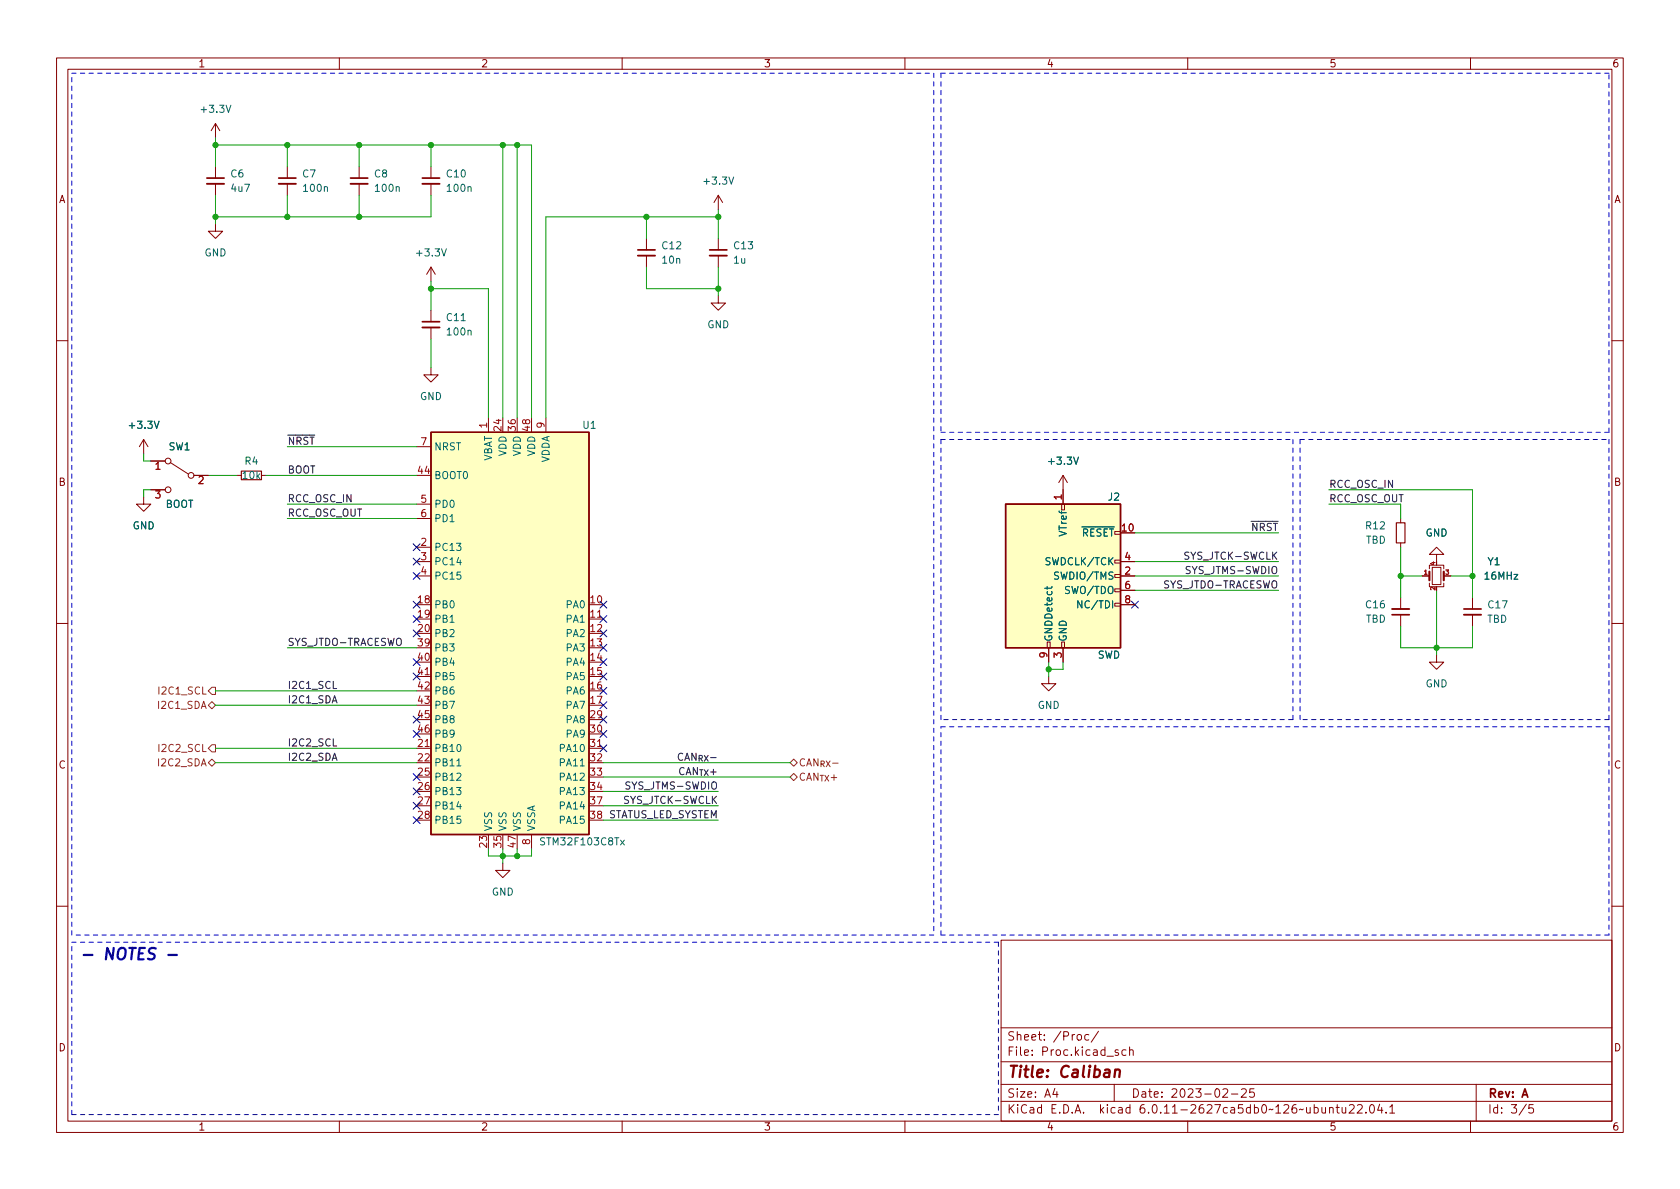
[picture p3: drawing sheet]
<svg xmlns="http://www.w3.org/2000/svg" width="297mm" height="210mm" viewBox="0 0 297 210" stroke-linecap="round" stroke-linejoin="round" font-family="sans-serif">
<g fill="none" stroke="#840000" stroke-width=".18">
<path d="M10 10.2h277v190.1h-277zM12 12.2h273v186.1h-273zM60 10.2v2M110 10.2v2M160 10.2v2M210 10.2v2M260 10.2v2M38.1 39.6v1.3h1.3l-1.3 1.3-1.3-1.3h1.3M38.1 21.8l-.8 1.3M38.1 21.8v2.6M38.1 29.5v2M38.1 32.5v2"/>
<path d="M38.1 21.8l.8 1.3M50.8 29.5v2M50.8 32.5v2M63.5 29.5v2M63.5 32.5v2M76.2 29.5v2M76.2 32.5v2M127 34.5l-.8 1.3M127 34.5v2.6M127 34.5l.8 1.3M76.2 47.2v2.6M76.2 54.9v2"/>
<path d="M76.2 57.9v2M76.2 47.2l-.8 1.3M76.2 47.2l.8 1.3M114.3 42.2v2M114.3 45.2v2M127 52.3v1.3h1.3l-1.3 1.3-1.3-1.3h1.3M127 42.2v2M127 45.2v2M10 60.2h2M25.4 77.7l-.8 1.3M25.4 77.7v2.6M25.4 77.7l.8 1.3"/>
<path d="M73.7 79h2.5M76.2 65v1.3h1.3l-1.3 1.3-1.3-1.3h1.3M86.4 73.9v2.5M88.9 73.9v2.5M91.4 73.9v2.5M94 73.9v2.5M96.5 73.9v2.5M285 60.2h2M25.4 87.9v1.2h1.3l-1.3 1.3-1.3-1.3h1.3M26.7 81.5h2.5M26.7 86.6h2.5M30.1 81.8l3.2 2"/>
<path d="M34.3 84.1h2.5M41.9 84.1h.8M46.2 84.1h.8M73.7 84.1h2.5M73.7 99.3h2.5M73.7 96.8h2.5M73.7 89.1h2.5M73.7 91.7h2.5M187.7 89.1h.5v1.1h-.5zM188 84.1v5M188 84.1l-.8 1.2M188 84.1l.7 1.2"/>
<path d="M197.1 99.1h1v.5h-1zM198.1 94.2h2.6M198.1 99.3h2.6M247.6 91.7v.8M247.6 96v.8M254 98h1.3l-1.3-1.2-1.3 1.2h1.3v1.3M10 110.2h2M73.7 101.8h2.5M73.7 106.9h2.5M73.7 109.5h2.5M73.7 112h2.5M73.7 114.5h2.5"/>
<path d="M73.7 117.1h2.5M73.7 119.6h2.5M104.1 106.9h2.6M104.1 109.5h2.6M104.1 112h2.6M104.1 114.5h2.6M104.1 117.1h2.6M104.1 119.6h2.6M185.2 113.5h.5v1h-.5zM185.4 119.6v1.3h1.3l-1.3 1.3-1.3-1.3h1.3M185.4 114.5v2.6M187.7 113.5h.5v1h-.5z"/>
<path d="M188 114.5v2.6M197.1 104.1h1v.5h-1zM197.1 101.6h1v.5h-1zM197.1 106.7h1v.5h-1zM198.1 101.8h2.6M198.1 104.4h2.6M198.1 106.9h2.6M247.6 105.7v2M247.6 108.7v2M251.5 101.8h1.2M252.7 103.1v.7h2.6v-.7M252.7 100.6v-.7h2.6v.7"/>
<path d="M253.2 100.3h1.6v3.1h-1.6zM254 115.8v1.3h1.3l-1.3 1.3-1.3-1.3h1.3M255.3 101.8h1.2M260.3 105.7v2M260.3 108.7v2M285 110.2h2M73.7 122.2h2.5M73.7 124.7h2.5M73.7 132.3h2.5M73.7 134.9h2.5M73.7 137.4h2.5M73.7 139.9h2.5"/>
<path d="M73.7 127.2h2.5M73.7 129.8h2.5M104.1 122.2h2.6M104.1 124.7h2.6M104.1 132.3h2.6M104.1 134.9h2.6M104.1 137.4h2.6M104.1 139.9h2.6M104.1 127.2h2.6M104.1 129.8h2.6M73.7 142.5h2.5M73.7 145h2.5"/>
<path d="M86.4 147.6v2.5M88.9 152.6v1.3h1.3l-1.3 1.3-1.3-1.3h1.3M88.9 147.6v2.5M91.4 147.6v2.5M94 147.6v2.5M104.1 142.5h2.6M104.1 145h2.6M10 160.2h2M177 166.3h108v32h-108zM285 160.2h2M60 198.3v2M110 198.3v2"/>
<path d="M160 198.3v2M177 194.8h108M177 191.8h108M177 187.8h108M177 181.8h108M182.5 186.5v.1M182.5 185.7v.1M184.6 183.8v.1M184.6 183v.1M192.5 183l-.4-.1-.3 .3v.4l.1 .3h.6M194.2 182.4l-1.3 1.9M197 191.8v3"/>
<path d="M199.7 185.8l.2-.2 .4 .1 .1 .9M199.7 185.1v1.5M210 198.3v2M217.7 193.5h1.2M219.5 192.7l.6-.2 .2 .2 .1 .3-1 1h1M221.7 192.5h-.7l-.1 .7 .2-.1 .5 .1 .2 .2-.1 .5-.2 .1-.6-.1M238.6 195.5l.5-.2 .3 .2v.3l-.9 1h.9M240 195.5l.6-.2 .2 .2 .1 .3-1 1h1M241.5 196.7v.1M242.4 195.4l.1-.1a.81 .81 0 0 1 .6 .7 .81 .81 0 0 1-.3 .8h-.2a.81 .81 0 0 1-.5-.6 .81 .81 0 0 1 .3-.8zM243.9 195.3l-.3 1h.9M244.3 195.8v1"/>
<path d="M245.1 196.7v.1M245.7 195.8l.4-.5v1.5M245.7 196.8h.9M260 198.3v2M261 191.8v6.5M271.1 195.3h-.7l-.1 .7 .2-.1 .5 .1 .2 .2-.1 .5-.2 .1-.6-.1"/>
<circle cx="29.7" cy="86.6" r=".51"/>
<circle cx="29.7" cy="81.5" r=".51"/>
<circle cx="33.8" cy="84.1" r=".51"/>
</g>
<g fill="none" stroke="#006464" stroke-width=".18">
<path d="M40 18.6l.4 1.3 .4-1.3M57.4 33.1l.1-.1 .3 .1 .1 .7M70.1 33.1l.1-.1 .3 .1 .1 .7M82.8 33.1l.1-.1 .3 .1 .1 .7M128.9 31.3l.4 1.3 .4-1.3M78.1 44l.4 1.3 .4-1.3M81.5 56.7h.8M82.8 58.5l.1-.1 .3 .1 .1 .7M27.3 74.5l.4 1.3 .4-1.3M189.8 80.8l.5 1.3 .4-1.3M191.3 93.2h5.7M185.1 103.7v.5"/>
<path d="M186 103.7l-.2 .3h-1.1M196.7 106.2v1.3M80.8 135.4h.7M102.6 135.4h.7M109.7 148.6l.7 .8M110.4 148.6l-.7 .8"/>
</g>
<path d="M36.6 32.5h3M49.3 32.5h3M62 32.5h3M74.7 32.5h3M74.7 57.9h3M112.8 45.2h3M125.5 45.2h3M246.1 107.7h3.1M258.8 108.7h3.1" fill="none" stroke="#840000" stroke-width=".33"/>
<path d="M36.6 31.5h3M49.3 31.5h3M62 31.5h3M74.7 31.5h3M74.7 56.9h3M112.8 44.2h3M125.5 44.2h3M246.1 108.7h3.1M258.8 107.7h3.1" fill="none" stroke="#840000" stroke-width=".3"/>
<path d="M27.5 86.8h.8l-.4 .5 .3 .1v.6l-.1 .1-.6-.1M27.6 82.1l.3-.4v1.3M35.2 84.4l.5-.1 .2 .3-.8 .9h.8M75.2 119.3h.7M105.7 109.2h.7M75.2 132h.7M105.7 132h.7" fill="none" stroke="#a90000" stroke-width=".18"/>
<path d="M42.7 83.3h3.5v1.5h-3.5zM246.9 92.5h1.5v3.5h-1.5z" fill="none" stroke="#840000" stroke-width=".2"/>
<path d="M252.7 101.1v1.5M255.3 101.1v1.5" fill="none" stroke="#840000" stroke-width=".38"/>
<g fill="#ffffc2" stroke="#ffffc2" stroke-width=".18">
<path d="M177.8 89.1h20.3v25.4h-20.3z"/>
<path d="M76.2 76.4h27.9v71.2h-27.9z"/>
</g>
<path d="M76.2 76.4h27.9v71.2h-27.9zM177.8 89.1h20.3v25.4h-20.3z" fill="none" stroke="#840000" stroke-width=".25"/>
<path d="M36.8 134.9l.7-.7 .6 .7-.6 .6zM36.8 124.7l.7-.6 .6 .6-.6 .6zM37.5 121.5h.6v1.3h-.6l-.7-.6zM37.5 131.7h.6v1.3h-.6l-.7-.7zM139.7 134.9l.6-.7 .7 .7-.7 .6zM139.7 137.4l.6-.6 .7 .6-.7 .6z" fill="none" stroke="#725600" stroke-width=".18"/>
<path d="M225.2 98.2l.5 .7M225.7 97.6l-.7 .8M225.1 100.2h.1a.43 .43 0 0 1 .5 .4v.4a.42 .42 0 0 1-.4 .5 .42 .42 0 0 1-.4-.5v-.4zM125.9 138.5l.2-.2a.43 .43 0 0 1 .6 .4v.4a.42 .42 0 0 1-.4 .5 .42 .42 0 0 1-.5-.5zM126.1 141.4l.6 .7M126.7 140.8l-.7 .7" fill="none" stroke="#0f0f0f" stroke-width=".18"/>
<path d="M14.8 168.9h1.5" fill="none" stroke="#0000c2" stroke-width=".4"/>
<g fill="none" stroke="#0000c2" stroke-width=".18" stroke-dasharray=".8 .8">
<path d="M12.7 12.9h152.4M165.1 12.9v152.4M166.4 12.9v63.5M284.5 12.9h-118.1M166.4 77.7h62.2M166.4 76.4h118.1M228.6 77.7v49.5M229.9 77.7h54.6M284.5 76.4v-63.5M284.5 77.7v49.5M166.4 128.5h118.1M166.4 127.2v-49.5"/>
<path d="M228.6 127.2h-62.2M229.9 127.2v-49.5M284.5 128.5v36.8M284.5 127.2h-54.6M12.7 165.3v-152.4M12.7 166.6h163.8M165.1 165.3h-152.4M166.4 165.3v-36.8M176.5 166.6v30.5M284.5 165.3h-118.1M12.7 197.1v-30.5M176.5 197.1h-163.8"/>
</g>
<g fill="none" stroke="#009600" stroke-width=".18">
<path d="M38.1 25.6h55.9v48.3M38.1 24.4v5.1M38.1 34.5v5.1M50.8 25.6v3.9M50.8 34.5v3.8M63.5 25.6v3.9M63.5 34.5v3.8M76.2 34.5v3.8h-38.1M76.2 25.6v3.9M88.9 25.6v48.3M91.4 25.6v48.3M114.3 38.3v3.9"/>
<path d="M127 37.1v5.1M127 38.3h-30.5v35.6M76.2 51h10.2v22.9M76.2 49.8v5.1M76.2 59.9v5.1M114.3 47.2v3.8h12.7M127 47.2v5.1M50.8 79h22.9M25.4 80.3v1.2h1.3M26.7 86.6h-1.3v1.3M36.8 84.1h5.1M47 84.1h26.7"/>
<path d="M50.8 89.1h22.9M50.8 91.7h22.9M200.7 99.3h25.4M200.7 94.2h25.4M234.9 86.6h25.4v19.1M234.9 89.1h12.7v2.6M247.6 96.8v8.9M50.8 114.5h22.9M185.4 117.1v2.5M188 117.1v1.3h-2.6M200.7 104.4h25.4M200.7 101.8h25.4"/>
<path d="M247.6 110.7v3.8h12.7v-3.8M247.6 101.8h3.9M254 104.4v11.4M256.5 101.8h3.8M38.1 124.7h35.6M38.1 132.3h35.6M38.1 134.9h35.6M38.1 122.2h35.6M106.7 134.9h33M106.7 139.9h20.3M106.7 137.4h33M86.4 150.1v1.3h7.6v-1.3"/>
<path d="M88.9 150.1v2.5M91.4 150.1v1.3M106.7 145h20.3M106.7 142.5h20.3"/>
</g>
<g fill="none" stroke="#000084" stroke-width=".18">
<path d="M73.1 98.7l1.2 1.2M73.1 96.2l1.2 1.2M74.3 98.7l-1.2 1.2M74.3 96.2l-1.2 1.2M73.1 101.2l1.2 1.3M73.1 119l1.2 1.2M73.1 106.3l1.2 1.2M73.1 116.5l1.2 1.2M73.1 108.9l1.2 1.2M73.1 111.4l1.2 1.2M74.3 101.2l-1.2 1.3M74.3 119l-1.2 1.2"/>
<path d="M74.3 106.3l-1.2 1.2M74.3 116.5l-1.2 1.2M74.3 108.9l-1.2 1.2M74.3 111.4l-1.2 1.2M106.1 108.9l1.2 1.2M106.1 106.3l1.2 1.2M106.1 111.4l1.2 1.2M106.1 116.5l1.2 1.2M106.1 113.9l1.2 1.3M106.1 119l1.2 1.2M107.3 108.9l-1.2 1.2M107.3 106.3l-1.2 1.2"/>
<path d="M107.3 111.4l-1.2 1.2M107.3 116.5l-1.2 1.2M107.3 113.9l-1.2 1.3M107.3 119l-1.2 1.2M200.1 106.3l1.2 1.2M201.3 106.3l-1.2 1.2M73.1 129.2l1.2 1.2M73.1 126.6l1.2 1.3M73.1 136.8l1.2 1.2M73.1 139.3l1.2 1.3M74.3 139.3l-1.2 1.3M74.3 129.2l-1.2 1.2"/>
<path d="M74.3 126.6l-1.2 1.3M74.3 136.8l-1.2 1.2M106.1 131.7l1.2 1.2M106.1 124.1l1.2 1.2M106.1 121.6l1.2 1.2M106.1 129.2l1.2 1.2M106.1 126.6l1.2 1.3M107.3 131.7l-1.2 1.2M107.3 124.1l-1.2 1.2M107.3 121.6l-1.2 1.2M107.3 129.2l-1.2 1.2M107.3 126.6l-1.2 1.3"/>
<path d="M73.1 144.4l1.2 1.2M73.1 141.9l1.2 1.2M74.3 141.9l-1.2 1.2M74.3 144.4l-1.2 1.2"/>
</g>
<g fill="#009600" stroke="#009600" stroke-width=".18">
<circle cx="50.8" cy="38.3" r=".46"/>
<circle cx="63.5" cy="38.3" r=".46"/>
<circle cx="76.2" cy="25.6" r=".46"/>
<circle cx="76.2" cy="51" r=".46"/>
<circle cx="38.1" cy="38.3" r=".46"/>
<circle cx="38.1" cy="25.6" r=".46"/>
<circle cx="50.8" cy="25.6" r=".46"/>
<circle cx="63.5" cy="25.6" r=".46"/>
<circle cx="91.4" cy="151.4" r=".46"/>
<circle cx="88.9" cy="151.4" r=".46"/>
<circle cx="260.3" cy="101.8" r=".46"/>
<circle cx="247.6" cy="101.8" r=".46"/>
<circle cx="185.4" cy="118.4" r=".46"/>
<circle cx="88.9" cy="25.6" r=".46"/>
<circle cx="91.4" cy="25.6" r=".46"/>
<circle cx="127" cy="51" r=".46"/>
<circle cx="114.3" cy="38.3" r=".46"/>
<circle cx="127" cy="38.3" r=".46"/>
<circle cx="254" cy="114.5" r=".46"/>
</g>
<text font-size="2.8" fill="#0000c2" x="18.4" y="169.7">NOTES -</text>
<g font-size="2.8" fill="#840000">
<text x="178" y="191.2">Title:</text>
<text x="187.3" y="191.2">Caliban</text>
</g>
<g font-size="2.1" fill="#840000">
<text x="178" y="184.5">Sheet:</text>
<text x="186.2" y="184.5">/Proc/</text>
<text x="178" y="187.2">File:</text>
<text x="184.4" y="187.2">Proc.kicad_sch</text>
<text x="178" y="197.4">KiCad</text>
<text x="178" y="194.6">Size:</text>
<text x="184.7" y="194.6">A4</text>
<text x="185.7" y="197.4">E.D.A.</text>
<text x="194.6" y="197.4">kicad</text>
<text x="200" y="194.6">Date:</text>
<text x="201.8" y="197.4">6.0.11-2627ca5db0~126~ubuntu22.04.1</text>
<text x="207" y="194.6">2023-02-25</text>
<text x="263" y="194.6">Rev:</text>
<text x="263" y="197.4">Id:</text>
<text x="267.1" y="197.4">3/5</text>
<text x="269.1" y="194.6">A</text>
</g>
<g font-size="1.8" fill="#840000">
<text x="35" y="12.3">1</text>
<text x="85" y="12.3">2</text>
<text x="135" y="12.3">3</text>
<text x="185" y="12.3">4</text>
<text x="235" y="12.3">5</text>
<text x="285" y="12.3">6</text>
<text x="10.4" y="36.3">A</text>
<text x="285.4" y="36.3">A</text>
<text x="10.3" y="86.3">B</text>
<text x="285.3" y="86.3">B</text>
<text x="10.3" y="136.3">C</text>
<text x="285.3" y="136.3">C</text>
<text x="10.3" y="186.3">D</text>
<text x="285.3" y="186.3">D</text>
<text x="35" y="200.3">1</text>
<text x="85" y="200.3">2</text>
<text x="135" y="200.3">3</text>
<text x="185" y="200.3">4</text>
<text x="235" y="200.3">5</text>
<text x="285" y="200.3">6</text>
</g>
<g font-size="1.8" fill="#006464">
<text x="35.2" y="20.3">+3.3V</text>
<text x="40.6" y="31.8">C6</text>
<text x="40.6" y="34.3">4u7</text>
<text x="53.3" y="31.8">C7</text>
<text x="53.3" y="34.3">100n</text>
<text x="66" y="31.8">C8</text>
<text x="66" y="34.3">100n</text>
<text x="78.7" y="31.8">C10</text>
<text x="78.7" y="34.3">100n</text>
<text x="124.1" y="33">+3.3V</text>
<text x="36.1" y="45.7">GND</text>
<text x="73.3" y="45.7">+3.3V</text>
<text x="116.8" y="44.5">C12</text>
<text x="116.8" y="47">10n</text>
<text x="129.5" y="44.5">C13</text>
<text x="129.5" y="47">1u</text>
<text x="78.7" y="57.2">C11</text>
<text x="78.7" y="59.7">100n</text>
<text x="125" y="58.4">GND</text>
<text x="74.2" y="71.1">GND</text>
<text x="22.4" y="76.2">+3.3V</text>
<text x="102.9" y="76.2">U1</text>
<text x="29.7" y="80">SW1</text>
<text x="43.1" y="82.6">R4</text>
<text x="76.7" y="80">NRST</text>
<text x="87.4" y="81.5" transform="rotate(-90 87.4 81.5)">VBAT</text>
<text x="89.9" y="80.7" transform="rotate(-90 89.9 80.7)">VDD</text>
<text x="92.5" y="80.7" transform="rotate(-90 92.5 80.7)">VDD</text>
<text x="95" y="80.7" transform="rotate(-90 95 80.7)">VDD</text>
<text x="97.5" y="81.8" transform="rotate(-90 97.5 81.8)">VDDA</text>
<text x="185" y="82.6">+3.3V</text>
<text x="42.7" y="85.1">10k</text>
<text x="76.7" y="85.1">BOOT0</text>
<text x="195.8" y="88.9">J2</text>
<text x="23.4" y="94">GND</text>
<text x="29.2" y="90.2">BOOT</text>
<text x="76.7" y="90.2">PD0</text>
<text x="76.7" y="92.7">PD1</text>
<text x="189" y="95" transform="rotate(-90 189 95)">VTref</text>
<text x="191.2" y="95.3">~{RESET}</text>
<text x="241.3" y="94">R12</text>
<text x="252" y="95.3">GND</text>
<text x="76.7" y="97.8">PC13</text>
<text x="76.7" y="100.3">PC14</text>
<text x="184.6" y="100.3">SWDCLK/TCK</text>
<text x="241.4" y="96.5">TBD</text>
<text x="262.9" y="100.3">Y1</text>
<text x="76.7" y="108">PB0</text>
<text x="76.7" y="102.9">PC15</text>
<text x="99.9" y="108">PA0</text>
<text x="186.1" y="102.9">SWDIO/TMS</text>
<text x="188.1" y="105.4">SWO/TDO</text>
<text x="190.2" y="108">NC/TDI</text>
<text x="241.3" y="107.9">C16</text>
<text x="262.2" y="102.9">16MHz</text>
<text x="262.9" y="108">C17</text>
<text x="76.7" y="110.5">PB1</text>
<text x="76.7" y="113">PB2</text>
<text x="99.9" y="110.5">PA1</text>
<text x="99.9" y="113">PA2</text>
<text x="186.4" y="113.5" transform="rotate(-90 186.4 113.5)">GNDDetect</text>
<text x="189" y="113.5" transform="rotate(-90 189 113.5)">GND</text>
<text x="241.4" y="110.5">TBD</text>
<text x="262.9" y="110.5">TBD</text>
<text x="76.7" y="115.6">PB3</text>
<text x="76.7" y="118.1">PB4</text>
<text x="99.9" y="115.6">PA3</text>
<text x="99.9" y="118.1">PA4</text>
<text x="194" y="116.8">SWD</text>
<text x="76.7" y="120.7">PB5</text>
<text x="76.7" y="123.2">PB6</text>
<text x="76.7" y="125.7">PB7</text>
<text x="99.9" y="120.7">PA5</text>
<text x="99.9" y="123.2">PA6</text>
<text x="99.9" y="125.7">PA7</text>
<text x="183.4" y="125.7">GND</text>
<text x="252" y="121.9">GND</text>
<text x="76.7" y="128.3">PB8</text>
<text x="76.7" y="130.8">PB9</text>
<text x="99.9" y="128.3">PA8</text>
<text x="99.9" y="130.8">PA9</text>
<text x="76.7" y="133.4">PB10</text>
<text x="76.7" y="135.9">PB11</text>
<text x="98.7" y="133.4">PA10</text>
<text x="98.7" y="135.9">PA11</text>
<text x="76.7" y="138.4">PB12</text>
<text x="76.7" y="141">PB13</text>
<text x="76.7" y="143.5">PB14</text>
<text x="98.7" y="138.4">PA12</text>
<text x="98.7" y="141">PA13</text>
<text x="98.7" y="143.5">PA14</text>
<text x="76.7" y="146.1">PB15</text>
<text x="87.4" y="147.1" transform="rotate(-90 87.4 147.1)">VSS</text>
<text x="89.9" y="147.1" transform="rotate(-90 89.9 147.1)">VSS</text>
<text x="92.5" y="147.1" transform="rotate(-90 92.5 147.1)">VSS</text>
<text x="95" y="147.1" transform="rotate(-90 95 147.1)">VSSA</text>
<text x="95.3" y="149.9">STM32F103C8Tx</text>
<text x="98.7" y="146.1">PA15</text>
<text x="86.9" y="158.8">GND</text>
</g>
<g font-size="1.8" fill="#a90000">
<text x="86.1" y="75.9" transform="rotate(-90 86.1 75.9)">1</text>
<text x="88.6" y="76.5" transform="rotate(-90 88.6 76.5)">24</text>
<text x="91.2" y="76.5" transform="rotate(-90 91.2 76.5)">36</text>
<text x="93.7" y="76.5" transform="rotate(-90 93.7 76.5)">48</text>
<text x="96.3" y="75.9" transform="rotate(-90 96.3 75.9)">9</text>
<text x="27.3" y="83.8">1</text>
<text x="73.6" y="83.8">44</text>
<text x="74.2" y="78.7">7</text>
<text x="74.2" y="88.9">5</text>
<text x="187.7" y="88.6" transform="rotate(-90 187.7 88.6)">1</text>
<text x="74.2" y="91.4">6</text>
<text x="198.1" y="94">10</text>
<text x="74.2" y="96.5">2</text>
<text x="74.2" y="99.1">3</text>
<text x="74.2" y="101.6">4</text>
<text x="198.7" y="101.6">2</text>
<text x="198.7" y="99.1">4</text>
<text x="73.6" y="106.7">18</text>
<text x="104.1" y="106.7">10</text>
<text x="198.7" y="104.1">6</text>
<text x="198.7" y="106.7">8</text>
<text x="73.6" y="109.2">19</text>
<text x="73.6" y="111.8">20</text>
<text x="104.1" y="109.2">11</text>
<text x="104.1" y="111.8">12</text>
<text x="73.6" y="114.3">39</text>
<text x="73.6" y="116.8">40</text>
<text x="73.6" y="119.4">41</text>
<text x="104.1" y="114.3">13</text>
<text x="104.1" y="116.8">14</text>
<text x="104.1" y="119.4">15</text>
<text x="185.2" y="116.5" transform="rotate(-90 185.2 116.5)">9</text>
<text x="187.7" y="116.5" transform="rotate(-90 187.7 116.5)">3</text>
<text x="73.6" y="121.9">42</text>
<text x="73.6" y="124.5">43</text>
<text x="104.1" y="121.9">16</text>
<text x="104.1" y="124.5">17</text>
<text x="73.6" y="127">45</text>
<text x="73.6" y="129.5">46</text>
<text x="104.1" y="127">29</text>
<text x="104.1" y="129.5">30</text>
<text x="73.6" y="132.1">21</text>
<text x="73.6" y="134.6">22</text>
<text x="73.6" y="137.2">25</text>
<text x="104.1" y="132.1">31</text>
<text x="104.1" y="134.6">32</text>
<text x="104.1" y="137.2">33</text>
<text x="73.6" y="139.7">26</text>
<text x="73.6" y="142.2">27</text>
<text x="104.1" y="139.7">34</text>
<text x="104.1" y="142.2">37</text>
<text x="73.6" y="144.8">28</text>
<text x="93.7" y="149.5" transform="rotate(-90 93.7 149.5)">8</text>
<text x="104.1" y="144.8">38</text>
<text x="86.1" y="150.1" transform="rotate(-90 86.1 150.1)">23</text>
<text x="88.6" y="150.1" transform="rotate(-90 88.6 150.1)">35</text>
<text x="91.2" y="150.1" transform="rotate(-90 91.2 150.1)">47</text>
</g>
<g font-size="1.8" fill="#0f0f0f">
<text x="50.8" y="83.7">BOOT</text>
<text x="50.8" y="78.6">~{NRST}</text>
<text x="50.8" y="88.8">RCC_OSC_IN</text>
<text x="234.9" y="88.8">RCC_OSC_OUT</text>
<text x="234.9" y="86.3">RCC_OSC_IN</text>
<text x="50.8" y="91.3">RCC_OSC_OUT</text>
<text x="221.1" y="93.9">~{NRST}</text>
<text x="209.2" y="99">SYS_JTCK-SWCLK</text>
<text x="209.4" y="101.5">SYS_JTMS-SWDIO</text>
<text x="205.6" y="104">SYS_JTDO-TRACESWO</text>
<text x="50.8" y="114.2">SYS_JTDO-TRACESWO</text>
<text x="50.8" y="124.4">I2C1_SDA</text>
<text x="50.8" y="121.8">I2C1_SCL</text>
<text x="50.8" y="132">I2C2_SCL</text>
<text x="50.8" y="134.5">I2C2_SDA</text>
<text x="119.6" y="134.5">CAN_{RX}-</text>
<text x="119.8" y="137.1">CAN_{TX}+</text>
<text x="110.1" y="142.1">SYS_JTCK-SWCLK</text>
<text x="110.3" y="139.6">SYS_JTMS-SWDIO</text>
<text x="107.6" y="144.7">STATUS_LED_SYSTEM</text>
</g>
<g font-size="1.8" fill="#725600">
<text x="27.7" y="125.7">I2C1_SDA</text>
<text x="27.7" y="123.2">I2C1_SCL</text>
<text x="27.7" y="135.9">I2C2_SDA</text>
<text x="27.7" y="133.4">I2C2_SCL</text>
<text x="141.2" y="135.9">CAN_{RX}-</text>
<text x="141.2" y="138.4">CAN_{TX}+</text>
</g>
<g font-size="1.1" fill="#a90000">
<text x="251.7" y="101.6">1</text>
<text x="253.7" y="100.1" transform="rotate(-90 253.7 100.1)">4</text>
<text x="255.5" y="101.6">3</text>
<text x="253.7" y="104.5" transform="rotate(-90 253.7 104.5)">2</text>
</g>
</svg>
